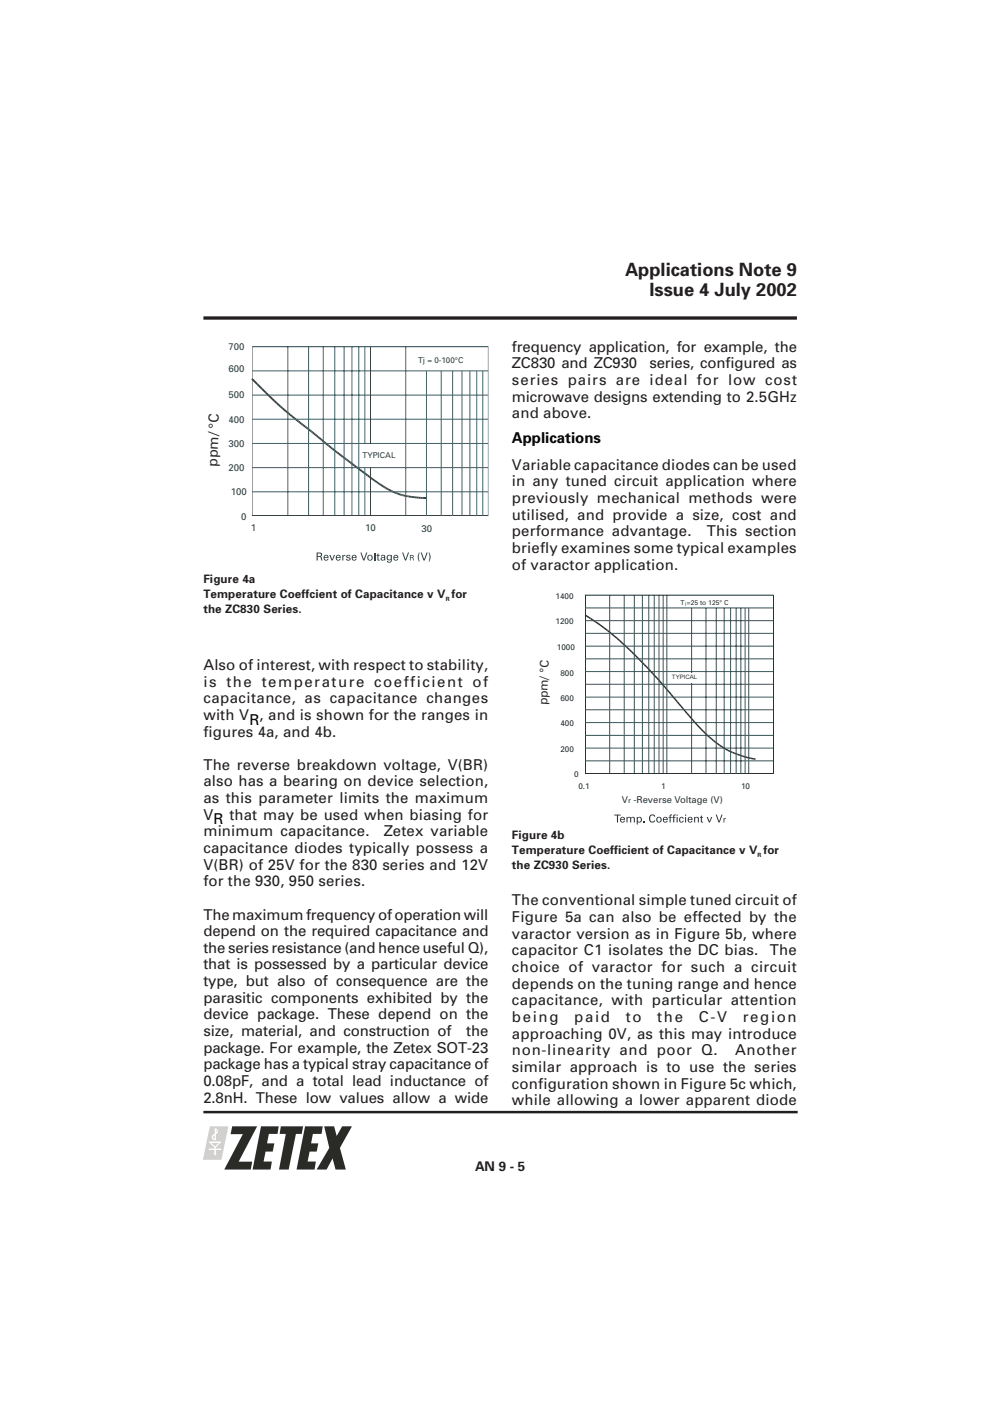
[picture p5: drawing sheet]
<svg xmlns="http://www.w3.org/2000/svg" width="210mm" height="297mm" viewBox="0 0 210 297" stroke-linecap="round" stroke-linejoin="round" font-family="sans-serif">
<path d="M43.1 235.8h126" fill="none" stroke="#231f20" stroke-width=".53"/>
<path d="M43.1 67.4h125.9" fill="none" stroke="#231f20" stroke-width=".71" stroke-linecap="butt"/>
<path d="M44.5 238.8h3.9l-1.5 7.1h-3.9z" fill-rule="evenodd" fill="#d2d1cf"/>
<g fill="#2a2a27">
<path d="M49.2 238.8h5.3l-3.9 7.5h2.9l-.3 1.7h-5.7l4-7.5h-2.6z" fill-rule="evenodd"/>
<path d="M55.3 238.8h3.8l-.3 1.6h-1.8l-.4 2h1.6l-.4 1.8h-1.5l-.4 2.1h1.7l-.2 1.7h-3.8z" fill-rule="evenodd"/>
<path d="M64.7 238.8h3.7l-.2 1.6h-1.9l-.3 2h1.5l-.4 1.8h-1.5l-.4 2.1h1.8l-.3 1.7h-3.8z" fill-rule="evenodd"/>
<path d="M59.5 238.8h4.8l-.3 1.6h-1.3l-1.5 7.6h-2l1.4-7.6h-1.3z" fill-rule="evenodd"/>
<path d="M68.7 238.8h2.1l.6 2.1 1.1-2.1h2.1l-2.5 4.6 1.2 4.6h-2.2l-.6-2.4-1.3 2.4h-2.1l2.7-4.6z" fill-rule="evenodd"/>
</g>
<path d="M45.5 239.2l.5 .2a.59 .59 0 0 1-.1 1l-.1 .1v1.2l-.6-.1-.2-.2-.1-.4 .6-.7z" fill-rule="evenodd" fill="#fff"/>
<path d="M45.3 240.9l.2-.1v.7l-.3-.2z" fill-rule="evenodd" fill="#d2d1cf"/>
<path d="M44.2 242h2.8l-1.2 1.3v.2h1.1v.3h-1.1v.7h.1l-.3 .5-.3-.5h.1v-.7h-1.1v-.3h1.1v-.2z" fill-rule="evenodd" fill="#fff"/>
<g fill="#d2d1cf">
<path d="M44.8 242.3h1.6l-.8 .8z"/>
<path d="M45.8 239.6a.23 .23 0 0 1 .2 .2 .23 .23 0 0 1-.2 .2z" fill-rule="evenodd"/>
</g>
<g fill="#304143">
<path d="M53.6 80.2l1.1 1.1-.3 .3-1.1-1.2z" fill-rule="evenodd"/>
<path d="M54.7 81.3l1 1-.3 .3-1-1z" fill-rule="evenodd"/>
<path d="M55.7 82.3l.8 .8-.3 .3-.8-.8z" fill-rule="evenodd"/>
<path d="M56.5 83.1l.7 .7-.3 .3-.7-.7z" fill-rule="evenodd"/>
<path d="M57.2 83.8l.6 .6-.3 .3 .3-.3-.3 .3-.6-.6z" fill-rule="evenodd"/>
<path d="M57.8 84.4l.5 .5-.2 .3-.6-.5z" fill-rule="evenodd"/>
<path d="M58.3 84.9l.5 .4-.3 .3-.4-.4z" fill-rule="evenodd"/>
<path d="M58.8 85.3l.4 .4-.3 .3-.4-.4z" fill-rule="evenodd"/>
<path d="M59.2 85.7l.4 .3-.2 .3-.5-.3z" fill-rule="evenodd"/>
<path d="M59.6 86l.4 .4-.3 .3-.3-.4z" fill-rule="evenodd"/>
<path d="M60 86.4l.4 .3-.3 .3 .3-.3-.3 .3-.4-.3z" fill-rule="evenodd"/>
<path d="M60.4 86.7l.3 .3-.3 .3-.3-.3z" fill-rule="evenodd"/>
<path d="M60.7 87l.3 .3-.2 .3-.4-.3z" fill-rule="evenodd"/>
<path d="M61 87.3l.4 .2-.3 .4-.3-.3z" fill-rule="evenodd"/>
<path d="M61.4 87.5l.3 .3-.3 .3-.3-.2z" fill-rule="evenodd"/>
<path d="M61.7 87.8l.3 .3-.3 .3-.3-.3z" fill-rule="evenodd"/>
<path d="M62 88.1l.3 .2-.3 .3-.3-.2z" fill-rule="evenodd"/>
<path d="M62.3 88.3l.3 .2-.3 .3-.3-.2z" fill-rule="evenodd"/>
<path d="M62.6 88.5l.3 .3-.3 .3-.3-.3z" fill-rule="evenodd"/>
<path d="M62.9 88.8l.2 .2-.2 .3 .2-.3-.2 .3-.3-.2z" fill-rule="evenodd"/>
<path d="M63.1 89l.3 .2-.2 .3-.3-.2z" fill-rule="evenodd"/>
<path d="M63.4 89.2l.3 .3-.2 .3-.3-.3z" fill-rule="evenodd"/>
<path d="M63.7 89.5l.3 .2-.2 .3-.3-.2z" fill-rule="evenodd"/>
<path d="M64 89.7l.3 .2-.3 .3-.2-.2z" fill-rule="evenodd"/>
<path d="M64.3 89.9l.3 .2-.3 .3 .3-.3-.3 .3-.3-.2z" fill-rule="evenodd"/>
<path d="M64.6 90.1l.2 .2-.2 .3-.3-.2z" fill-rule="evenodd"/>
<path d="M64.8 90.3l.3 .2-.2 .3-.3-.2z" fill-rule="evenodd"/>
<path d="M65.1 90.5l.3 .2-.3 .3-.2-.2z" fill-rule="evenodd"/>
<path d="M65.4 90.7l.2 .2-.2 .3-.3-.2z" fill-rule="evenodd"/>
<path d="M65.6 90.9l.3 .2-.2 .3-.3-.2z" fill-rule="evenodd"/>
<path d="M65.9 91.1l.3 .3-.3 .2-.2-.2z" fill-rule="evenodd"/>
<path d="M66.2 91.4l.3 .2-.3 .3-.3-.3z" fill-rule="evenodd"/>
<path d="M66.5 91.6l.2 .2-.2 .3-.3-.2z" fill-rule="evenodd"/>
<path d="M66.7 91.8l.3 .2-.2 .3-.3-.2z" fill-rule="evenodd"/>
<path d="M67 92l.3 .2-.3 .3-.2-.2z" fill-rule="evenodd"/>
<path d="M67.3 92.2l.3 .3-.3 .3-.3-.3z" fill-rule="evenodd"/>
<path d="M67.6 92.5l.2 .2-.2 .3 .2-.3-.2 .3-.3-.2z" fill-rule="evenodd"/>
<path d="M67.8 92.7l.3 .2-.2 .3-.3-.2z" fill-rule="evenodd"/>
<path d="M68.1 92.9l.3 .3-.3 .3-.2-.3z" fill-rule="evenodd"/>
<path d="M68.4 93.2l.3 .2-.3 .3-.3-.2z" fill-rule="evenodd"/>
<path d="M68.7 93.4l.2 .2-.2 .3-.3-.2z" fill-rule="evenodd"/>
<path d="M68.9 93.6l.3 .3-.2 .3-.3-.3z" fill-rule="evenodd"/>
<path d="M69.2 93.9l.3 .2-.2 .3 .2-.3-.2 .3-.3-.2z" fill-rule="evenodd"/>
<path d="M69.5 94.1l.3 .2-.3 .3-.2-.2z" fill-rule="evenodd"/>
<path d="M69.8 94.3l.3 .3-.3 .3 .3-.3-.3 .3-.3-.3z" fill-rule="evenodd"/>
<path d="M70.1 94.6l.2 .2-.2 .3-.3-.2z" fill-rule="evenodd"/>
<path d="M70.3 94.8l.3 .2-.2 .3-.3-.2z" fill-rule="evenodd"/>
<path d="M70.6 95l.3 .2-.3 .3 .3-.3-.3 .3-.2-.2z" fill-rule="evenodd"/>
<path d="M70.9 95.2l.3 .2-.3 .3-.3-.2z" fill-rule="evenodd"/>
<path d="M71.2 95.4l.2 .2-.2 .3-.3-.2z" fill-rule="evenodd"/>
<path d="M71.4 95.6l.3 .3-.2 .3-.3-.3z" fill-rule="evenodd"/>
<path d="M71.7 95.8l.3 .3-.3 .3-.2-.2z" fill-rule="evenodd"/>
<path d="M72 96.1l.2 .2-.2 .3 .2-.3-.2 .3-.3-.2z" fill-rule="evenodd"/>
<path d="M72.2 96.3l.3 .2-.2 .3 .2-.3-.2 .3-.3-.2z" fill-rule="evenodd"/>
<path d="M72.5 96.5l.3 .2-.3 .3-.2-.2z" fill-rule="evenodd"/>
<path d="M72.8 96.7l.2 .2-.2 .3-.3-.2z" fill-rule="evenodd"/>
<path d="M73 96.9l.3 .2-.2 .3-.3-.2z" fill-rule="evenodd"/>
<path d="M73.3 97.1l.2 .2-.2 .3-.2-.2z" fill-rule="evenodd"/>
<path d="M73.5 97.3l.3 .2-.2 .3 .2-.3-.2 .3-.3-.2z" fill-rule="evenodd"/>
<path d="M73.8 97.5l.3 .2-.3 .3-.2-.2z" fill-rule="evenodd"/>
<path d="M74.1 97.7l.3 .2-.3 .3-.3-.2z" fill-rule="evenodd"/>
<path d="M74.4 97.9l.3 .2-.3 .3-.3-.2z" fill-rule="evenodd"/>
<path d="M74.7 98.1l.3 .2-.3 .4-.3-.3z" fill-rule="evenodd"/>
<path d="M75 98.3l.3 .3-.2 .3-.4-.2z" fill-rule="evenodd"/>
<path d="M75.3 98.6l.4 .3-.2 .3 .2-.3-.2 .3-.4-.3z" fill-rule="evenodd"/>
<path d="M75.7 98.9l.4 .3-.3 .3-.3-.3z" fill-rule="evenodd"/>
<path d="M76.1 99.2l.4 .3-.3 .3-.4-.3z" fill-rule="evenodd"/>
<path d="M76.5 99.4l.4 .4-.3 .3-.4-.3z" fill-rule="evenodd"/>
<path d="M76.9 99.8l.4 .3-.3 .3 .3-.3-.3 .3-.4-.3z" fill-rule="evenodd"/>
<path d="M77.3 100.1l.4 .2-.3 .4-.4-.3z" fill-rule="evenodd"/>
<path d="M77.7 100.3l.3 .3-.2 .3-.4-.2z" fill-rule="evenodd"/>
<path d="M78 100.6l.4 .3-.2 .3-.4-.3z" fill-rule="evenodd"/>
<path d="M78.4 100.9l.4 .3-.3 .3-.3-.3z" fill-rule="evenodd"/>
<path d="M78.8 101.2l.3 .2-.2 .3-.4-.2z" fill-rule="evenodd"/>
<path d="M79.1 101.4l.3 .2-.2 .4-.3-.3z" fill-rule="evenodd"/>
<path d="M79.4 101.6l.3 .3-.2 .3-.3-.3z" fill-rule="evenodd"/>
<path d="M79.7 101.9l.3 .2-.2 .3-.3-.2z" fill-rule="evenodd"/>
<path d="M80 102.1l.3 .2-.2 .3-.3-.2z" fill-rule="evenodd"/>
<path d="M80.3 102.3l.3 .1-.3 .4-.2-.2z" fill-rule="evenodd"/>
<path d="M80.6 102.4l.2 .2-.2 .4-.3-.2z" fill-rule="evenodd"/>
<path d="M80.8 102.6l.3 .2-.2 .3 .2-.3-.2 .3-.3-.1z" fill-rule="evenodd"/>
<path d="M81.1 102.8l.3 .2-.2 .3 .2-.3-.2 .3-.3-.2z" fill-rule="evenodd"/>
<path d="M81.4 103l.3 .2-.2 .3-.3-.2z" fill-rule="evenodd"/>
<path d="M81.7 103.2l.2 .1-.2 .4-.2-.2z" fill-rule="evenodd"/>
<path d="M81.9 103.3l.3 .2-.2 .3 .2-.3-.2 .3-.3-.1z" fill-rule="evenodd"/>
<path d="M82.2 103.5l.3 .1-.2 .4-.3-.2z" fill-rule="evenodd"/>
<path d="M82.5 103.6l.3 .2-.2 .3 .2-.3-.2 .3-.3-.1z" fill-rule="evenodd"/>
<path d="M82.8 103.8l.3 .1-.2 .4-.3-.2z" fill-rule="evenodd"/>
<path d="M83.1 103.9l.2 .2-.1 .3-.3-.1z" fill-rule="evenodd"/>
<path d="M83.3 104l.3 .2-.1 .3-.3-.1z" fill-rule="evenodd"/>
<path d="M83.6 104.2l.3 .1-.2 .3-.3-.1z" fill-rule="evenodd"/>
<path d="M83.9 104.3l.2 .1-.1 .3-.3-.1z" fill-rule="evenodd"/>
<path d="M84.1 104.4l.3 .1-.1 .3-.3-.1z" fill-rule="evenodd"/>
<path d="M84.4 104.5l.3 .1-.2 .3-.2-.1z" fill-rule="evenodd"/>
<path d="M84.7 104.6l.2 .1-.1 .3-.3-.1z" fill-rule="evenodd"/>
<path d="M84.9 104.7h.3l-.1 .4-.3-.1z" fill-rule="evenodd"/>
<path d="M85.2 104.7l.2 .1-.1 .4-.2-.1z" fill-rule="evenodd"/>
<path d="M85.4 104.8l.2 .1v.3h-.3z" fill-rule="evenodd"/>
<path d="M85.6 104.9h.3l-.1 .4-.2-.1z" fill-rule="evenodd"/>
<path d="M85.9 104.9l.3 .1-.1 .3h-.3z" fill-rule="evenodd"/>
<path d="M86.2 105h.2l-.1 .4-.2-.1z" fill-rule="evenodd"/>
<path d="M86.4 105l.3 .1-.1 .3h-.3z" fill-rule="evenodd"/>
<path d="M86.7 105.1h.3l-.1 .4-.3-.1z" fill-rule="evenodd"/>
<path d="M87 105.1l.3 .1-.1 .3h-.3z" fill-rule="evenodd"/>
<path d="M87.3 105.2h.3v.4l-.4-.1z" fill-rule="evenodd"/>
<path d="M87.6 105.2h.4l-.1 .4h-.4z" fill-rule="evenodd"/>
<path d="M87.9 105.2l.4 .1v.4v-.4v.4l-.4-.1z" fill-rule="evenodd"/>
<path d="M88.3 105.3h.4v.4h-.4z" fill-rule="evenodd"/>
<path d="M88.7 105.3l.4 .1v.3h-.4z" fill-rule="evenodd"/>
<path d="M89.1 105.4h.5l-.1 .4-.4-.1z" fill-rule="evenodd"/>
<path d="M89.6 105.4h.4v.4h-.5z" fill-rule="evenodd"/>
<path d="M90 105.4h.5v.4h-.5z" fill-rule="evenodd"/>
<path d="M67.4 117.3l.6 .1v.4l-.6 .1zM67.1 117.1v1.7h.3v-.7h.4a.5 .5 0 0 1 .3 .7h.2l-.1-.7-.2-.1 .3-.3a.45 .45 0 0 0-.1-.4 .45 .45 0 0 0-.5-.2z" fill-rule="evenodd"/>
<path d="M68.8 117.8l-.2 .3a.55 .55 0 0 0 .3 .7 .55 .55 0 0 0 .7-.3l-.5 .2-.3-.4h.9a.53 .53 0 0 0-.3-.6 .53 .53 0 0 0-.6 .1zM69 117.8h.3l.1 .3h-.6z" fill-rule="evenodd"/>
<path d="M69.8 117.7h.3l.3 .9 .4-.9h.2l-.5 1.1h-.2z" fill-rule="evenodd"/>
<path d="M71.4 117.8l-.2 .3a.55 .55 0 0 0 .3 .7 .55 .55 0 0 0 .7-.3l-.6 .2-.2-.4h.8a.53 .53 0 0 0-.2-.6 .53 .53 0 0 0-.6 .1zM71.5 117.9l.4-.1 .1 .3h-.6z" fill-rule="evenodd"/>
<path d="M72.6 117.7h.2v.2l.4-.3v.2a.32 .32 0 0 0-.4 .5v.5h-.2z" fill-rule="evenodd"/>
<path d="M73.5 117.8l.3-.2 .4 .1 .1 .3-.4-.2-.2 .1v.2l.3 .1a.4 .4 0 0 1 .3 .5 .4 .4 0 0 1-.7 .1l-.2-.3h.2l.2 .2 .3-.1a.3 .3 0 0 0-.1-.3 .3 .3 0 0 0-.4 0l-.2-.2z" fill-rule="evenodd"/>
<path d="M74.7 117.8l-.1 .2a.57 .57 0 0 0 .2 .8 .57 .57 0 0 0 .8-.3l-.6 .2-.2-.4h.8v-.2a.52 .52 0 0 0-.3-.5 .52 .52 0 0 0-.6 .2zM74.9 117.9l.3-.1 .2 .3h-.6z" fill-rule="evenodd"/>
<path d="M76.4 117.1h.2l.5 1.5 .6-1.5h.2l-.6 1.7h-.3z" fill-rule="evenodd"/>
<path d="M77.8 118.2a.65 .65 0 0 0 1.3 0 .65 .65 0 0 0-1.3 0zM78.2 117.9v-.1a.4 .4 0 0 1 .6 .5 .4 .4 0 0 1-.7 .2z" fill-rule="evenodd"/>
<path d="M79.4 117.1h.2v1.7h-.2z" fill-rule="evenodd"/>
<path d="M80 117.4l.2-.1v.4l.3-.1v.2h-.3l.1 .8 .2 .1v.2l-.5-.2v-.9h-.2v-.2l.2 .1z" fill-rule="evenodd"/>
<path d="M81 118.3h.5a.29 .29 0 0 1-.2 .4 .29 .29 0 0 1-.3-.3zM80.8 117.8v.2l.6-.2 .1 .3h-.2a.41 .41 0 0 0-.6 .2 .41 .41 0 0 0 .2 .6 .41 .41 0 0 0 .6-.2v.1h.2l-.1-1-.4-.2z" fill-rule="evenodd"/>
<path d="M82.3 117.9l.3-.1 .2 .1-.1 .7a.41 .41 0 0 1-.5-.2 .41 .41 0 0 1 .1-.5zM82.1 117.8l-.1 .3a.51 .51 0 0 0 .2 .6 .51 .51 0 0 0 .7-.1v.2a.3 .3 0 0 1-.3 .3 .3 .3 0 0 1-.3-.2h-.3a.54 .54 0 0 0 .6 .4 .54 .54 0 0 0 .5-.5v-1.1h-.2v.1a.44 .44 0 0 0-.8 0z" fill-rule="evenodd"/>
<path d="M83.6 117.8l-.2 .3a.55 .55 0 0 0 .3 .7 .55 .55 0 0 0 .7-.3l-.5 .2-.3-.4h.9a.53 .53 0 0 0-.3-.6 .53 .53 0 0 0-.6 .1zM83.7 117.9l.4-.1 .1 .3h-.6z" fill-rule="evenodd"/>
<path d="M85.3 117.1h.2l.5 1.5 .5-1.5h.2l-.6 1.7h-.2z" fill-rule="evenodd"/>
<path d="M87.1 117.8h.4v.3l-.4 .1zM86.9 117.7v1.1h.2v-.5h.3l.2 .5h.2l-.3-.6 .2-.1v-.3z" fill-rule="evenodd"/>
<path d="M88.8 117.1h.2l-.2 .9 .2 1.1h-.2a1.82 1.82 0 0 1 0-2z" fill-rule="evenodd"/>
<path d="M89.2 117.1h.2l.5 1.5 .5-1.5h.3l-.7 1.7h-.2z" fill-rule="evenodd"/>
<path d="M90.9 117.1h.1a1.82 1.82 0 0 1 0 2h-.1l.2-.9z" fill-rule="evenodd"/>
</g>
<g fill="none" stroke="#39636b" stroke-width=".21">
<path d="M53.5 78.6h50M53.5 73.5h50M61 73.5v35.9M65.4 73.5v35.9M68.5 73.5v35.9M71 73.5v35.9M73 73.5v35.9M74.6 73.5v35.9M76.1 73.5v35.9M86 73.5v35.9M53.5 99.1h50M53.5 94h50"/>
<path d="M53.5 88.9h50M53.5 83.8h50M53.5 104.3h50"/>
</g>
<g fill="#304143">
<path d="M53.4 73.5l.1 35.9z" fill-rule="evenodd"/>
<path d="M53.5 73.5h50z" fill-rule="evenodd"/>
<path d="M103.4 73.5l.1 35.9z" fill-rule="evenodd"/>
</g>
<path d="M78.5 73.5v20.5M78.5 99.1v10.3M53.5 109.4h50" fill="none" stroke="#304143" stroke-width=".21"/>
<path d="M77.4 73.5v20.5M90.4 78.6v30.8M93.5 78.6v30.8M96 78.6v30.8M97.9 78.6v30.8M99.6 78.6v30.8M101.1 78.6v30.8M102.4 78.6v30.8M77.4 99.1v10.3" fill="none" stroke="#39636b" stroke-width=".21"/>
<g fill="#273336">
<path d="M124.1 130.3l1.2 .7-.2 .3-1.1-.8z" fill-rule="evenodd"/>
<path d="M125.3 131l1 .7-.1 .2-1.1-.6z" fill-rule="evenodd"/>
<path d="M126.3 131.7l1 .6-.2 .3-.9-.7z" fill-rule="evenodd"/>
<path d="M127.3 132.3l.8 .7-.2 .2-.8-.6z" fill-rule="evenodd"/>
<path d="M128.1 133l.8 .6-.2 .2-.8-.6z" fill-rule="evenodd"/>
<path d="M128.9 133.6l.7 .5-.2 .3-.7-.6z" fill-rule="evenodd"/>
<path d="M129.6 134.1l.7 .6-.2 .2-.7-.5z" fill-rule="evenodd"/>
<path d="M130.3 134.7l.6 .5-.2 .3-.6-.6z" fill-rule="evenodd"/>
<path d="M130.9 135.2l.6 .5-.2 .3-.6-.5z" fill-rule="evenodd"/>
<path d="M131.5 135.7l.6 .5-.3 .3-.5-.5z" fill-rule="evenodd"/>
<path d="M132 136.2l.6 .5-.3 .2-.5-.4z" fill-rule="evenodd"/>
<path d="M132.6 136.7l.5 .5-.3 .2-.5-.5z" fill-rule="evenodd"/>
<path d="M133.1 137.2l.5 .4-.3 .2-.5-.4z" fill-rule="evenodd"/>
<path d="M133.6 137.6l.4 .5-.2 .2-.5-.5z" fill-rule="evenodd"/>
<path d="M133.8 138.3l.2-.2 .5 .4-.2 .3z" fill-rule="evenodd"/>
<path d="M134.5 138.5l.4 .5-.2 .2-.4-.4z" fill-rule="evenodd"/>
<path d="M134.7 139.2l.2-.2 .5 .4-.2 .3 .2-.3-.2 .3z" fill-rule="evenodd"/>
<path d="M135.2 139.7l.2-.3 .4 .5-.2 .2z" fill-rule="evenodd"/>
<path d="M135.6 140.1l.2-.2 .5 .5-.2 .2z" fill-rule="evenodd"/>
<path d="M136.1 140.6l.2-.2 .5 .4-.3 .3z" fill-rule="evenodd"/>
<path d="M136.7 140.8l.5 .5-.2 .2-.5-.4z" fill-rule="evenodd"/>
<path d="M137 141.5l.2-.2 .5 .5-.3 .2z" fill-rule="evenodd"/>
<path d="M137.4 142l.3-.2 .4 .5-.2 .2z" fill-rule="evenodd"/>
<path d="M137.9 142.5l.2-.3 .4 .5-.2 .2z" fill-rule="evenodd"/>
<path d="M138.3 142.9l.2-.2 .5 .5-.2 .2z" fill-rule="evenodd"/>
<path d="M138.8 143.4l.2-.2 .4 .5-.2 .2z" fill-rule="evenodd"/>
<path d="M139.2 143.9l.2-.2 .5 .5-.3 .2z" fill-rule="evenodd"/>
<path d="M139.6 144.4l.3-.2 .4 .5-.3 .2 .3-.2-.3 .2z" fill-rule="evenodd"/>
<path d="M140 144.9l.3-.2 .4 .4-.2 .3z" fill-rule="evenodd"/>
<path d="M140.5 145.4l.2-.3 .5 .5-.3 .2z" fill-rule="evenodd"/>
<path d="M140.9 145.8l.3-.2 .4 .6-.3 .2z" fill-rule="evenodd"/>
<path d="M141.3 146.4l.3-.3 .4 .5-.2 .2z" fill-rule="evenodd"/>
<path d="M141.8 146.8l.2-.2 .4 .5-.2 .2z" fill-rule="evenodd"/>
<path d="M142.2 147.3l.2-.2 .4 .5-.2 .2z" fill-rule="evenodd"/>
<path d="M142.6 147.8l.2-.2 .5 .5-.3 .2z" fill-rule="evenodd"/>
<path d="M143 148.3l.3-.2 .4 .5-.3 .2z" fill-rule="evenodd"/>
<path d="M143.4 148.8l.3-.2 .4 .5-.2 .2z" fill-rule="evenodd"/>
<path d="M143.9 149.3l.2-.2 .4 .5-.2 .2z" fill-rule="evenodd"/>
<path d="M144.3 149.8l.2-.2 .4 .5-.2 .2z" fill-rule="evenodd"/>
<path d="M144.7 150.3l.2-.2 .5 .5-.3 .2z" fill-rule="evenodd"/>
<path d="M145.1 150.8l.3-.2 .4 .5-.3 .2z" fill-rule="evenodd"/>
<path d="M145.5 151.3l.3-.2 .4 .5-.2 .2z" fill-rule="evenodd"/>
<path d="M146 151.8l.2-.2 .4 .5-.2 .2z" fill-rule="evenodd"/>
<path d="M146.4 152.3l.2-.2 .5 .5-.3 .2z" fill-rule="evenodd"/>
<path d="M146.8 152.8l.3-.2 .4 .5-.3 .2z" fill-rule="evenodd"/>
<path d="M147.2 153.3l.3-.2 .4 .5-.2 .2z" fill-rule="evenodd"/>
<path d="M147.7 153.8l.2-.2 .4 .4-.2 .2z" fill-rule="evenodd"/>
<path d="M148.1 154.2l.2-.2 .5 .5-.3 .2z" fill-rule="evenodd"/>
<path d="M148.5 154.7l.3-.2 .4 .4-.2 .2z" fill-rule="evenodd"/>
<path d="M149.2 154.9l.4 .4-.2 .3-.4-.5z" fill-rule="evenodd"/>
<path d="M149.6 155.3l.5 .5-.2 .2-.5-.4z" fill-rule="evenodd"/>
<path d="M150.1 155.8l.4 .4-.2 .2-.4-.4z" fill-rule="evenodd"/>
<path d="M150.5 156.2l.5 .3-.2 .3-.5-.4z" fill-rule="evenodd"/>
<path d="M151 156.6l.4 .3-.2 .3-.4-.4z" fill-rule="evenodd"/>
<path d="M151.4 156.9l.4 .4-.1 .2-.5-.3z" fill-rule="evenodd"/>
<path d="M151.8 157.3l.5 .3-.2 .2-.4-.3z" fill-rule="evenodd"/>
<path d="M152.3 157.6l.4 .3-.2 .3-.4-.4z" fill-rule="evenodd"/>
<path d="M152.7 157.9l.4 .3-.1 .2-.5-.2z" fill-rule="evenodd"/>
<path d="M153.1 158.2l.5 .3-.2 .2-.4-.3z" fill-rule="evenodd"/>
<path d="M153.6 158.5l.4 .2-.2 .3-.4-.3z" fill-rule="evenodd"/>
<path d="M154 158.7l.4 .2-.1 .3-.5-.2z" fill-rule="evenodd"/>
<path d="M154.4 158.9l.5 .3-.1 .3-.5-.3z" fill-rule="evenodd"/>
<path d="M154.9 159.2l.4 .2-.1 .3-.4-.2z" fill-rule="evenodd"/>
<path d="M155.3 159.4l.6 .2-.2 .3-.5-.2z" fill-rule="evenodd"/>
<path d="M155.9 159.6l.5 .2-.1 .3-.6-.2z" fill-rule="evenodd"/>
<path d="M156.4 159.8l.5 .2-.1 .3 .1-.3-.1 .3-.5-.2z" fill-rule="evenodd"/>
<path d="M156.9 160l.6 .2-.1 .3-.6-.2z" fill-rule="evenodd"/>
<path d="M157.5 160.2l.5 .1-.1 .3-.5-.1z" fill-rule="evenodd"/>
<path d="M158 160.3l.6 .2-.1 .3-.6-.2z" fill-rule="evenodd"/>
<path d="M158.6 160.5l.5 .1v.3l-.6-.1z" fill-rule="evenodd"/>
<path d="M159.1 160.6l.6 .1-.1 .3-.5-.1z" fill-rule="evenodd"/>
<path d="M159.7 160.7l.5 .1v.3l-.6-.1z" fill-rule="evenodd"/>
</g>
<path d="M124 126.2h40M129.3 126.2v37.8M132.3 126.2v37.8M134.5 126.2v37.8M136.2 126.2v37.8M137.6 126.2v37.8M138.7 126.2v37.8M139.7 126.2v37.8M140.6 126.2v37.8M141.4 126.2v37.8M158 128.9v35.1M158.8 128.9v35.1" fill="none" stroke="#3b5357" stroke-width=".21"/>
<path d="M124 164h40" fill="none" stroke="#273336" stroke-width=".21"/>
<path d="M124 126.1l40 .1z" fill-rule="evenodd" fill="#273336"/>
<path d="M124 126.2v37.8M163.9 126.2v37.8" fill="none" stroke="#273336" stroke-width=".21"/>
<g fill="none" stroke="#3b5357" stroke-width=".21">
<path d="M124 128.9h40M124 131.6h40M124 134.3h40M124 137h40M124 139.7h40M146.6 128.9v35.1M149.7 128.9v35.1M151.9 128.9v35.1M153.5 128.9v35.1M154.9 128.9v35.1M156.1 128.9v35.1M157.1 128.9v35.1"/>
<path d="M124 142.4h40M124 147.8h40M124 145.1h40M124 150.5h40M124 153.2h40M124 155.9h40M124 158.6h40M124 161.3h40"/>
</g>
<g fill="#273336">
<path d="M130.3 172.7h1.3v.2h-.6v1.5h-.2v-1.5h-.5z" fill-rule="evenodd"/>
<path d="M131.6 173.3l-.1 .6 .2 .4 .6 .1 .2-.4-.6 .2-.2-.4h.8a.53 .53 0 0 0-.2-.5 .53 .53 0 0 0-.6-.1zM131.8 173.4h.3l.2 .3h-.6z" fill-rule="evenodd"/>
<path d="M132.8 173.2h.2v.2l.3-.2 .5 .2 .3-.2 .4 .1 .1 .2v.9h-.2v-.7a.28 .28 0 0 0-.3-.4 .28 .28 0 0 0-.3 .4v.7h-.2v-.9l-.4-.1-.1 1h-.3z" fill-rule="evenodd"/>
<path d="M135.4 173.4a.39 .39 0 0 1 .5 .4 .39 .39 0 0 1-.6 .3zM135 173.2v1.6h.2v-.6l.4 .2 .4-.2a.64 .64 0 0 0-.3-1l-.5 .2v-.2z" fill-rule="evenodd"/>
<path d="M136.4 174.1h.3v.3h-.3z" fill-rule="evenodd"/>
<path d="M137.9 172.8l.4-.1a.55 .55 0 0 1 .6 .4l-.5-.2-.4 .2-.1 .6 .1 .4 .4 .1 .5-.3-.2 .4-.6 .1-.3-.2-.2-.4v-.6z" fill-rule="evenodd"/>
<path d="M139.1 173.8a.62 .62 0 0 0 1.2 0 .62 .62 0 0 0-1.2 0zM139.5 173.4a.39 .39 0 0 1 .5 .1 .39 .39 0 0 1-.1 .6 .39 .39 0 0 1-.5-.1z" fill-rule="evenodd"/>
<path d="M140.7 173.3l-.2 .6 .3 .5h.5l.3-.4-.6 .2-.2-.4h.8v-.1a.52 .52 0 0 0-.9-.4zM140.9 173.4h.3l.2 .3h-.6z" fill-rule="evenodd"/>
<path d="M142.1 172.8l.4-.1v.2l-.3 .1v.2h.3v.2h-.3v1h-.2v-1h-.3v-.2h.3z" fill-rule="evenodd"/>
<path d="M142.8 172.8l.5-.1v.2l-.3 .1v.2h.2v.2h-.2v1h-.3v-1h-.2v-.2h.2z" fill-rule="evenodd"/>
<path d="M143.5 173.2v1.2h.2v-1.2zM143.4 172.7v.2h.3v-.2z" fill-rule="evenodd"/>
<path d="M144.1 173.4l.5-.2 .3 .3-.2 .1-.2-.3-.2 .1-.1 .4 .1 .4h.3l.1-.2h.3a.5 .5 0 0 1-.6 .4 .5 .5 0 0 1-.4-.5z" fill-rule="evenodd"/>
<path d="M145.3 173.2v1.2h.2v-1.2zM145.2 172.7v.2h.3v-.2z" fill-rule="evenodd"/>
<path d="M146 173.3l-.2 .6 .3 .5h.5l.2-.4-.6 .2-.2-.4h.8v-.1a.52 .52 0 0 0-.3-.5 .52 .52 0 0 0-.5 .1zM146.1 173.4h.3l.2 .3h-.6z" fill-rule="evenodd"/>
<path d="M147.2 173.2h.2v.2l.3-.2 .4 .1 .1 1.1h-.2l-.1-.9-.2-.2-.3 .2v.9h-.2z" fill-rule="evenodd"/>
<path d="M148.6 173l.2-.1v.3h.3v.2h-.3v.7l.3 .1v.2l-.5-.1v-.9h-.2v-.2h.2z" fill-rule="evenodd"/>
<path d="M149.8 173.2h.3l.3 .9 .4-.9h.2l-.5 1.2h-.2z" fill-rule="evenodd"/>
<path d="M151.7 172.7h.3l.5 1.4 .5-1.4h.2l-.6 1.7h-.3z" fill-rule="evenodd"/>
<path d="M153.4 173.5h.2v.1l.3-.2v.2l-.3 .1v.7h-.2z" fill-rule="evenodd"/>
</g>
<path d="M142.5 142.8h6.3v2h-6.3z" fill-rule="evenodd" fill="#fff"/>
<g font-size="3.9" fill="#231f20">
<text x="132.5" y="58.5">Applications Note 9</text>
<text x="137.7" y="62.7">Issue 4 July 2002</text>
</g>
<g font-size="3.2" fill="#231f20">
<text x="108.6" y="74.6">frequency application, for example, the</text>
<text x="108.6" y="78.1">ZC830 and ZC930</text>
<text x="108.6" y="81.6">series pairs are ideal for low cost</text>
<text x="137.7" y="78.1">series, configured as</text>
<text x="108.6" y="85.1">microwave designs extending to 2.5GHz</text>
<text x="108.6" y="88.7">and above.</text>
<text x="108.6" y="99.6">Variable capacitance diodes can be used</text>
<text x="108.6" y="103.1">in any tuned circuit application where</text>
<text x="108.6" y="106.7">previously mechanical methods were</text>
<text x="108.6" y="110.2">utilised, and provide a size, cost and</text>
<text x="108.6" y="113.7">performance advantage.</text>
<text x="149.9" y="113.7">This section</text>
<text x="108.6" y="117.2">briefly examines some typical examples</text>
<text x="108.6" y="120.8">of varactor application.</text>
<text x="43.1" y="142">Also of interest, with respect to stability,</text>
<text x="43.1" y="145.6">is the temperature coefficient of</text>
<text x="43.1" y="149.1">capacitance, as capacitance changes</text>
<text x="43.1" y="152.6">with V , and is shown for the ranges in</text>
<text x="43.1" y="156.2">figures 4a, and 4b.</text>
<text x="43.1" y="163.2">The reverse breakdown voltage, V(BR)</text>
<text x="43.1" y="166.7">also has a bearing on device selection,</text>
<text x="43.1" y="170.3">as this parameter limits the maximum</text>
<text x="43.1" y="173.8">V</text>
<text x="48.6" y="173.8">that may be used when biasing for</text>
<text x="43.1" y="177.3">minimum capacitance.</text>
<text x="81.3" y="177.3">Zetex variable</text>
<text x="43.1" y="180.8">capacitance diodes typically possess a</text>
<text x="43.1" y="184.4">V(BR) of 25V for the 830 series and 12V</text>
<text x="43.1" y="187.9">for the 930, 950 series.</text>
<text x="108.6" y="192">The conventional simple tuned circuit of</text>
<text x="43.1" y="195">Themaximumfrequencyofoperationwill</text>
<text x="108.6" y="195.5">Figure 5a can also be effected by the</text>
<text x="43.1" y="198.5">depend on the required capacitance and</text>
<text x="43.1" y="202">the series resistance (and hence useful Q),</text>
<text x="108.6" y="199">varactor version as in Figure 5b, where</text>
<text x="108.6" y="202.6">capacitor C1 isolates the DC bias.</text>
<text x="163.2" y="202.6">The</text>
<text x="43.1" y="205.5">that is possessed by a particular device</text>
<text x="43.1" y="209.1">type, but also of consequence are the</text>
<text x="108.6" y="206.1">choice of varactor for such a circuit</text>
<text x="108.6" y="209.6">depends on the tuning range and hence</text>
<text x="43.1" y="212.6">parasitic components exhibited by the</text>
<text x="108.6" y="213.1">capacitance, with particular attention</text>
<text x="43.1" y="216.1">device package. These depend on the</text>
<text x="43.1" y="219.7">size, material, and construction of</text>
<text x="98.9" y="219.7">the</text>
<text x="108.6" y="216.7">being</text>
<text x="108.6" y="220.2">approaching 0V, as this may introduce</text>
<text x="121.8" y="216.7">paid</text>
<text x="132.7" y="216.7">to</text>
<text x="139.4" y="216.7">the</text>
<text x="148.2" y="216.7">C-V</text>
<text x="157.5" y="216.7">region</text>
<text x="43.1" y="223.2">package. For example, the Zetex SOT-23</text>
<text x="43.1" y="226.7">package has a typical stray capacitance of</text>
<text x="108.6" y="223.7">non-linearity and poor Q.</text>
<text x="108.6" y="227.3">similar approach is to use the series</text>
<text x="155.9" y="223.7">Another</text>
<text x="43.1" y="230.2">0.08pF, and a total lead inductance of</text>
<text x="43.1" y="233.8">2.8nH. These low values allow a wide</text>
<text x="108.6" y="230.8">configuration shown in Figure 5c which,</text>
<text x="108.6" y="234.3">while allowing a lower apparent diode</text>
</g>
<g font-size="3.2" fill="#010202">
<text x="108.6" y="94">Applications</text>
<text x="52.9" y="153.6">R</text>
<text x="45.3" y="174.8">R</text>
</g>
<text font-size="3" fill="#2a2a27" x="46" y="99" transform="rotate(-87 46 99)">ppm/ °C</text>
<text font-size="2.8" fill="#231f20" x="100.7" y="248.3">AN 9 - 5</text>
<g font-size="2.5" fill="#231f20">
<text x="43.1" y="123.7">Figure 4a</text>
<text x="43.1" y="130.1">the ZC830 Series.</text>
<text x="43.1" y="126.9">Temperature Coeffcient of Capacitance v V for</text>
<text x="108.6" y="178">Figure 4b</text>
<text x="108.6" y="184.3">the ZC930 Series.</text>
<text x="108.6" y="181.2">Temperature Coefficient of Capacitance v V for</text>
</g>
<text font-size="2.5" fill="#2a2a27" x="116" y="149.6" transform="rotate(-87 116 149.6)">ppm/ °C</text>
<g font-size="2" fill="#304143">
<text x="48.4" y="74.2">700</text>
<text x="48.4" y="78.9">600</text>
<text x="48.4" y="89.6">400</text>
<text x="48.4" y="84.4">500</text>
<text x="48.4" y="94.8">300</text>
<text x="48.4" y="99.8">200</text>
<text x="48.9" y="104.9">100</text>
<text x="51.1" y="110.2">0</text>
<text x="53.2" y="112.7">1</text>
<text x="77.4" y="112.7">10</text>
<text x="89.4" y="112.7">30</text>
</g>
<text font-size="2" fill="#273336" x="131.9" y="170.3">V -Reverse Voltage (V)</text>
<g font-size="1.7" fill="#304143">
<text x="88.6" y="76.9">Tj = 0-100°C</text>
<text x="76.9" y="97.2">TYPICAL</text>
</g>
<g font-size="1.7" fill="#273336">
<text x="117.8" y="127">1400</text>
<text x="117.8" y="132.3">1200</text>
<text x="118.1" y="137.7">1000</text>
<text x="118.8" y="143.2">800</text>
<text x="118.8" y="148.6">600</text>
<text x="118.8" y="154">400</text>
<text x="118.8" y="159.4">200</text>
<text x="121.7" y="164.8">0</text>
<text x="122.6" y="167.4">0.1</text>
<text x="140.2" y="167.3">1</text>
<text x="157.1" y="167.3">10</text>
</g>
<text font-size="1.6" fill="#273336" x="133.2" y="170.2">r</text>
<text font-size="1.4" fill="#273336" x="144.3" y="128.2">T =25 to 125° C</text>
<text font-size="1.3" fill="#273336" x="142.5" y="144">TYPICAL</text>
<g font-size="1.2" fill="#231f20">
<text x="94.5" y="127.5">R</text>
<text x="160.6" y="181.8">R</text>
</g>
<text font-size="1" fill="#273336" x="145.3" y="128.3">j</text>
</svg>
